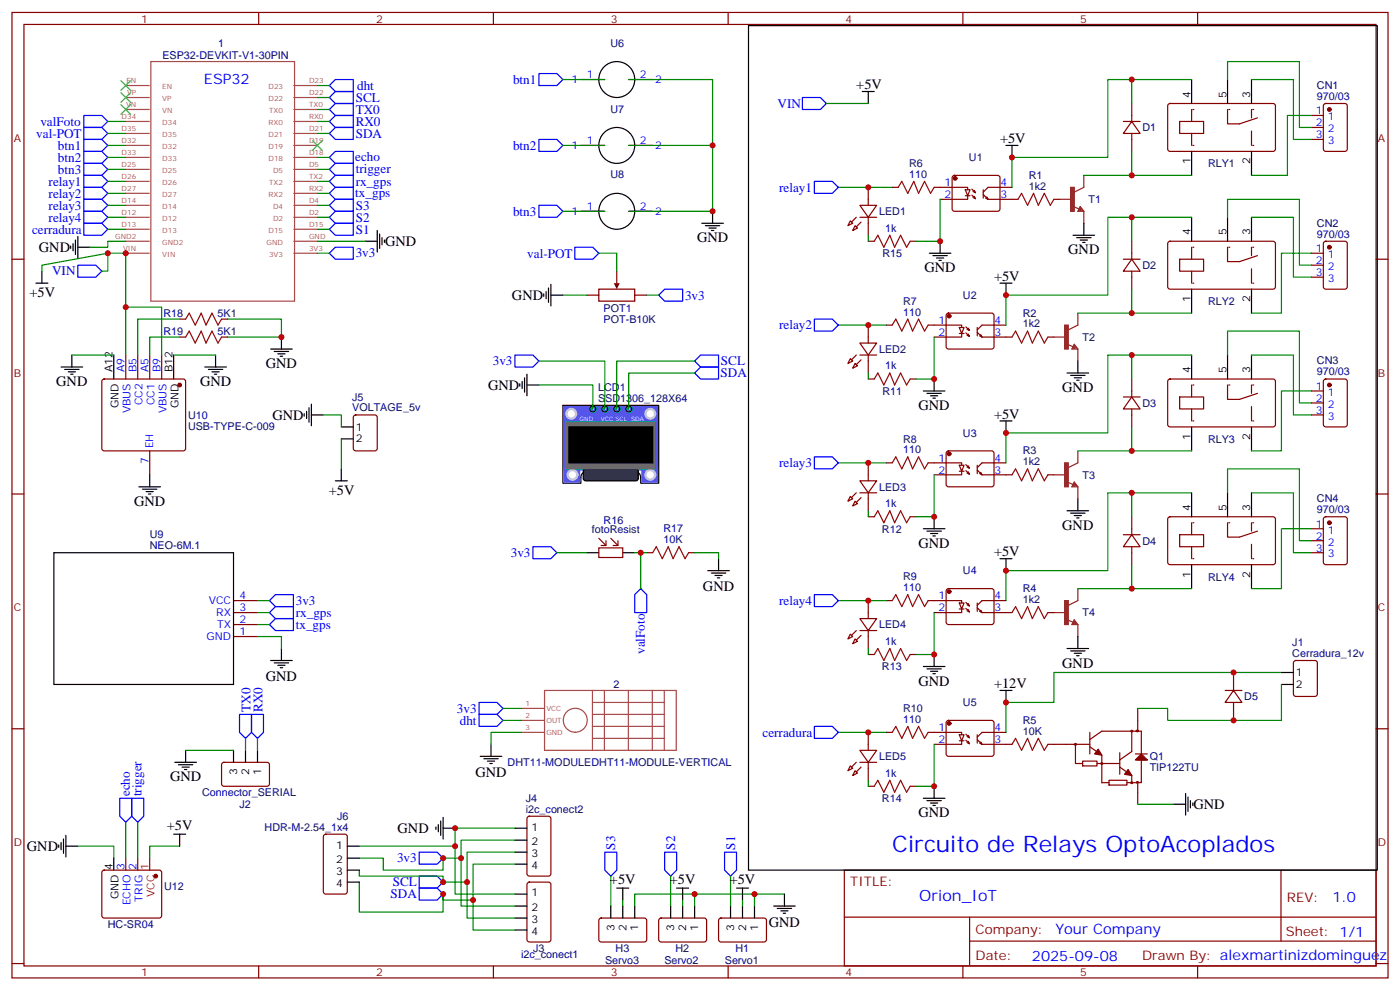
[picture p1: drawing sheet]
<svg xmlns="http://www.w3.org/2000/svg" width="412mm" height="292mm" viewBox="0 0 412 292" stroke-linecap="round" stroke-linejoin="round" font-family="sans-serif">
<g fill="none" stroke="#870000" stroke-width=".35">
<path d="M3.5 3.7h405.4v284.3h-405.4zM7.1 7.2h398.2v277.3h-398.2zM76.2 3.7v3.5M145.3 3.7v3.5M214.5 3.7v3.5M283.6 3.7v3.5M352.8 3.7v3.5M344.2 30.7l.5-.2h30.6l.4 .7-.1 13-.6 .4-30.6-.1-.4-.6v-12.7zM347.5 35.8h7v3.5h-7zM351 32.2v3.6M351 39.3v3.5M3.5 76.3h3.6"/>
<path d="M405.3 76.3h3.6M3.5 145.5h3.6M405.3 145.5h3.6M3.5 214.6h3.6M405.3 214.6h3.6M248.7 256.3h156.6v28.2h-156.6zM377.3 256.3v20.9M248.7 270.1h156.5M285.6 277.2h119.6M285.6 270.1v14.1M3.5 283.8h3.6M76.2 284.5v3.5"/>
<path d="M145.3 284.5v3.5M214.5 284.5v3.5M283.6 284.5v3.5M352.8 284.5v3.5M405.3 283.8h3.6"/>
</g>
<g fill="none" stroke="#a64a4a" stroke-width=".35">
<path d="M44.4 18.1h42.4v70.6h-42.4zM37 39.3h7M37 35.8h7M37 32.2h7M37 28.7h7M37 25.2h7M86.5 39.3h7M86.5 35.8h7M86.5 32.2h7M86.5 28.7h7M86.5 25.2h7M37 56.9h7"/>
<path d="M37 53.4h7M37 49.9h7M37 46.4h7M37 42.8h7M86.5 56.9h7M86.5 53.4h7M86.5 49.9h7M86.5 46.4h7M86.5 42.8h7M37 74.6h7M37 71h7M37 67.5h7"/>
<path d="M37 64h7M37 60.5h7M86.5 74.6h7M86.5 71h7M86.5 67.5h7M86.5 64h7M86.5 60.5h7"/>
</g>
<path d="M351 23.4v7.1M361.6 23.4v7.1M368.7 23.4v7.1M351 44.6v7M368.7 44.6v7" fill="none" stroke="#000" stroke-width=".35"/>
<g fill="#870000">
<circle cx="351.4" cy="32.2" r=".18"/>
<circle cx="351.4" cy="42.8" r=".18"/>
</g>
<path d="M361.6 32.2v4.3h3.5l5.3-1.8M368.7 32.2v2.5M368.7 38.6v4.2" fill="none" stroke="#870000" stroke-width=".35"/>
<g fill="#870000">
<circle cx="369" cy="42.8" r=".18"/>
<circle cx="361.9" cy="32.2" r=".18"/>
<circle cx="369" cy="32.2" r=".18"/>
</g>
<path d="M344.2 71.3l.5-.3 30.6 .1 .4 .7-.1 12.9-.6 .5-30.6-.1-.4-.6v-12.7zM347.5 76.3h7v3.6h-7zM351 72.8v3.5M351 79.9v3.5" fill="none" stroke="#870000" stroke-width=".35"/>
<path d="M351 64v7M361.6 64v7M368.7 64v7M351 85.2v7M368.7 85.2v7" fill="none" stroke="#000" stroke-width=".35"/>
<g fill="#870000">
<circle cx="351.4" cy="72.8" r=".18"/>
<circle cx="351.4" cy="83.4" r=".18"/>
</g>
<path d="M361.6 72.8v4.2h3.5l5.3-1.7M368.7 72.8v2.5M368.7 79.2v4.2" fill="none" stroke="#870000" stroke-width=".35"/>
<g fill="#870000">
<circle cx="369" cy="83.4" r=".18"/>
<circle cx="362" cy="72.8" r=".18"/>
<circle cx="369" cy="72.8" r=".18"/>
</g>
<path d="M344.2 111.8l.5-.2 30.6 .1 .4 .6-.1 13-.6 .4h-30.6l-.4-.7v-12.7zM347.5 116.9h7v3.5h-7zM351 113.4v3.5M351 120.4v3.6" fill="none" stroke="#870000" stroke-width=".35"/>
<path d="M351 104.6v7M361.6 104.6v7M368.7 104.6v7M351 125.7v7.1M368.7 125.7v7.1" fill="none" stroke="#000" stroke-width=".35"/>
<g fill="#870000">
<circle cx="351.4" cy="113.4" r=".18"/>
<circle cx="351.4" cy="124" r=".18"/>
</g>
<path d="M361.6 113.4v4.2h3.5l5.3-1.7M368.7 113.4v2.5M368.7 119.7v4.3" fill="none" stroke="#870000" stroke-width=".35"/>
<g fill="#870000">
<circle cx="369" cy="124" r=".18"/>
<circle cx="362" cy="113.4" r=".18"/>
<circle cx="369" cy="113.4" r=".18"/>
</g>
<path d="M344.2 152.4l.5-.2h30.6l.4 .7-.1 13-.6 .4-30.6-.1-.4-.6v-12.7zM347.5 157.5h7v3.5h-7zM351 154v3.5M351 161v3.5" fill="none" stroke="#870000" stroke-width=".35"/>
<path d="M351 145.1v7.1M361.6 145.1v7.1M368.7 145.1v7.1M351 166.3v7.1M368.7 166.3v7.1" fill="none" stroke="#000" stroke-width=".35"/>
<g fill="#870000">
<circle cx="351.4" cy="154" r=".18"/>
<circle cx="351.4" cy="164.5" r=".18"/>
</g>
<path d="M361.6 154v4.2h3.5l5.3-1.8M368.7 154v2.4M368.7 160.3v4.2" fill="none" stroke="#870000" stroke-width=".35"/>
<g fill="#870000">
<circle cx="369" cy="164.5" r=".18"/>
<circle cx="361.9" cy="154" r=".18"/>
<circle cx="369" cy="154" r=".18"/>
</g>
<g fill="none" stroke="#870000" stroke-width=".35">
<path d="M171.1 23.4h7.1M185.2 23.4h7.1M330.9 35.8h4.9M333.4 35.8l2.4 3.5h-4.9zM333.4 30.5v5.3M333.4 39.3v5.3M386.3 34h3.5M386.3 37.5h3.5M390.1 30.7l.4-.2h5.7l.6 .4 .1 13-.5 .6-5.9 .1-.6-.5-.1-12.9zM171.1 42.8h7.1M185.2 42.8h7.1M255.8 55.2v5.3"/>
<path d="M262.8 55.2h1.8M275.2 55.2h9.8v.7M280.7 51.9l.5-.3h12.7l.5 .3 .2 .5-.1 9.4-.6 .4h-13l-.4-.7v-9.1zM284.3 55.9h1.5l-.8 1.7zM284.3 57.6h1.5M285 57.6v1.1h-8.1M286.3 55.7l1 1.1-.3-.7M286.3 57.5l1 1-.3-.7M286.6 56.4l.7 .4M286.6 58.2l.7 .3M289.6 57.3l1.4 1.4-.3-.7M289.6 55.9v2.4"/>
<path d="M290.3 58.3l.7 .4h8.9M298.1 55.2h-7.1l-1.4 1.4M310.4 58.7h1.8M386.3 41.1h3.5M171.1 62.2h7.1M185.2 62.2h7.1M250.5 65.1l.7 .7-1.4 .7zM251.9 66.5l.7 .7-1.4 .7zM253.3 60.5h4.9l-2.4 3.5zM253.3 64h4.9M255.8 64v5.3M255.8 71h1.7"/>
<path d="M268.1 71h1.8M330.9 76.3h4.9M333.4 76.3l2.4 3.6h-4.9zM333.4 71v5.3M333.4 79.9v5.3M386.3 74.6h3.5M386.3 78.1h3.5M390.1 71.3l.4-.3h5.7l.6 .5 .1 13-.5 .6-5.9 .1-.6-.5-.1-12.9zM255.8 95.7v5.3M261.1 95.7h1.7M273.4 95.7h9.9v.7M278.9 92.4l.5-.2h12.7l.5 .2 .2 .5-.1 9.5-.6 .4-13-.1-.4-.6v-9.2z"/>
<path d="M282.6 96.4h1.4l-.7 1.8zM282.6 98.2h1.4M283.3 98.2v1.1h-8.1M284.5 96.3l1.1 1-.4-.7M284.5 98l1.1 1.1-.4-.7M284.9 97l.7 .3M284.9 98.7l.7 .4M287.9 97.9l1.4 1.4-.4-.7M287.9 96.4v2.5M288.6 98.9l.7 .4h8.8M296.3 95.7h-7l-1.4 1.5M308.7 99.3h1.7"/>
<path d="M386.3 81.6h3.5M250.5 105.6l.7 .7-1.4 .7zM251.9 107l.7 .7-1.4 .7zM253.3 101h4.9l-2.4 3.6zM253.3 104.6h4.9M255.8 104.6v5.3M255.8 111.6h1.7M268.1 111.6h1.8M330.9 116.9h4.9M333.4 116.9l2.4 3.5h-4.9zM333.4 111.6v5.3M386.3 115.1h3.5"/>
<path d="M386.3 118.7h3.5M390.1 111.8l.4-.2h5.7l.6 .4 .1 13-.5 .7h-5.9l-.6-.4-.1-13zM255.8 136.3v5.3M261.1 136.3h1.7M273.4 136.3h9.9v.7M278.9 133l.5-.2h12.7l.5 .2 .2 .5-.1 9.4-.6 .5-13-.1-.4-.6v-9.2zM282.6 137h1.4l-.7 1.8zM282.6 138.8h1.4M283.3 138.8v1h-8.1M284.5 136.8l1.1 1.1-.4-.7M284.5 138.6l1.1 1.1-.4-.7M284.9 137.5l.7 .4"/>
<path d="M284.9 139.3l.7 .4M287.9 138.4l1.4 1.4-.4-.7M287.9 137v2.5M288.6 139.5l.7 .3h8.8M296.3 136.3h-7l-1.4 1.4M308.7 139.8h1.7M333.4 120.4v5.3M386.3 122.2h3.5M250.5 146.2l.7 .7-1.4 .7zM251.9 147.6l.7 .7-1.4 .7zM253.3 141.6h4.9l-2.4 3.5zM253.3 145.1h4.9"/>
<path d="M255.8 145.1v5.3M255.8 152.2h1.7M268.1 152.2h1.8M330.9 157.5h4.9M333.4 157.5l2.4 3.5h-4.9zM333.4 152.2v5.3M386.3 155.7h3.5M386.3 159.2h3.5M390.1 152.4l.4-.2h5.7l.6 .4 .1 13-.5 .6-5.9 .1-.6-.5-.1-12.9zM255.8 176.9v5.3M261.1 176.9h1.7M273.4 176.9h9.9v.7"/>
<path d="M278.9 173.6l.5-.2h12.7l.5 .2 .2 .5-.1 9.4-.6 .4h-13l-.4-.7v-9.1zM282.6 177.6h1.4l-.7 1.8zM282.6 179.4h1.4M283.3 179.4v1h-8.1M284.5 177.4l1.1 1.1-.4-.7M284.5 179.2l1.1 1-.4-.7M284.9 178.1l.7 .4M284.9 179.9l.7 .3M287.9 179l1.4 1.4-.4-.7M287.9 177.6v2.5M296.3 176.9h-7l-1.4 1.4M333.4 161v5.3"/>
<path d="M386.3 162.8h3.5M250.5 186.8l.7 .7-1.4 .7zM251.9 188.2l.7 .7-1.4 .7zM253.3 182.2h4.9l-2.4 3.5zM253.3 185.7h4.9M255.8 185.7v5.3M255.8 192.8h1.7M268.1 192.8h1.8M288.6 180.1l.7 .3h8.8M308.7 180.4h1.7M363.4 198v5.3M381.2 194.7l.5-.2h5.6l.7 .5 .1 9.4-.5 .6-5.9 .1-.6-.5-.1-9.4z"/>
<path d="M255.8 215.7v5.3M261.1 215.7h1.7M273.4 215.7h9.9v.7M278.9 212.4l.5-.2h12.7l.5 .2 .2 .5-.1 9.4-.6 .4h-13l-.4-.7v-9.1zM282.6 216.4h1.4l-.7 1.8zM282.6 218.2h1.4M283.3 218.2v1h-8.1M284.5 216.2l1.1 1.1-.4-.7M284.5 218l1.1 1-.4-.7M284.9 216.9l.7 .4M284.9 218.7l.7 .3M287.9 217.8l1.4 1.4-.4-.7"/>
<path d="M287.9 216.4v2.5M288.6 218.9l.7 .3h8.8M296.3 215.7h-7l-1.4 1.4M308.7 219.2h12.3M316.8 219.2v5.7h2.1M321 217.8l3.6-2.5h11.6v15.2h-2.8M321 219.9l3.6 2.5v8.1h2.1M321 215.7v6.3M333.4 215.7v5.6l-3.6 2.5M335.1 208.6v6.7M360.9 203.3h4.9M363.4 203.3l2.4 3.6h-4.9z"/>
<path d="M363.4 206.9v5.3M250.5 225.6l.7 .7-1.4 .7zM251.9 227l.7 .7-1.4 .7zM253.3 221h4.9l-2.4 3.5zM253.3 224.5h4.9M255.8 224.5v5.3M255.8 231.6h1.7M268.1 231.6h1.8M318.9 224.2h4.2v1.4h-4.2zM323.1 224.9h6.7M326.7 229.8h5.3v1.4h-5.3zM329.8 225.9l3.6 2.5v2.1h-1.4"/>
<path d="M329.8 221.7v6.3M334.4 223.8l1.8-1.8 1.8 1.8zM334.4 222h3.6M334.8 223.8l1.4-1.4 1.4 1.4zM335.1 230.9v6M335.8 223.4h.7l-.3-.3-.7 .3 1.4 .4-.7-1.1-1.1 .7 .4 .4M336.2 222.4v.3l1.1 1.1M176.6 270.6l.5-.2h13l.4 .7-.1 5.9-.6 .4h-13l-.4-.7v-5.6zM194.3 270.6l.4-.2h13l.4 .7v5.9l-.7 .4h-12.9l-.5-.7v-5.6zM211.9 270.6l.5-.2h12.9l.5 .7-.1 5.9-.6 .4h-13l-.4-.7v-5.6z"/>
<circle cx="316.8" cy="219.2" r=".26"/>
<circle cx="333.4" cy="215.3" r=".26"/>
<circle cx="335.1" cy="215.2" r=".26"/>
<circle cx="324.6" cy="224.9" r=".26"/>
<circle cx="333.4" cy="230.5" r=".26"/>
<circle cx="335.1" cy="230.4" r=".26"/>
</g>
<g fill="none" stroke="#008700" stroke-width=".35">
<path d="M333.4 23.4h-7.1v23h-28.2v8.8M351 23.4h-17.6v7.1M361.6 23.4v-5.3h21.2v19.4h3.5M368.7 23.4h12.3v17.7h5.3M386.3 34h-7.1v17.6h-10.5M31.7 56.9h5.3M31.7 53.4h5.3M246.9 55.2h15.9M276.9 58.7v12.3h-7M319.3 51.6h14.1M333.4 44.6v7h17.6M31.7 67.5h5.3"/>
<path d="M31.7 64h5.3M31.7 60.5h5.3M255.8 69.3v1.7M333.4 64h-7.1v22.9h-30v8.8M351 64h-17.6v7M361.6 64v-5.3h21.2v19.4h3.5M246.9 95.7h14.2M275.2 99.3v12.3h-5.3M317.5 92.2h15.9M333.4 85.2v7h17.6M255.8 109.9v1.7M333.4 104.6h-7.1v22.9h-30v8.8"/>
<path d="M351 104.6h-17.6v7M361.6 104.6v-7.1h21.2v21.2h3.5M246.9 136.3h14.2M275.2 139.8v12.4h-5.3M317.5 132.8h15.9M333.4 125.7v7.1h17.6M255.8 150.4v1.8M333.4 145.1h-7.1v23h-30v8.8M351 145.1h-17.6v7.1M361.6 145.1v-7h21.2v21.1h3.5M246.9 176.9h14.2M317.5 173.4h15.9"/>
<path d="M333.4 166.3v7.1h17.6M255.8 191v1.8M275.2 180.4v12.4h-5.3M377.5 198h-67.1v8.9h-14.1v8.8M246.9 215.7h14.2M275.2 219.2v12.4h-5.3M377.5 201.6v10.6h-33.5v-3.6h-8.9M255.8 229.8v1.8M335.1 236.9h10.6M179.9 258v8.8M197.6 258v8.8M215.2 258v8.8"/>
<path d="M204.6 263.3v3.5M222.2 263.3v3.5M231.1 263.3h-44.1v3.5"/>
</g>
<g fill="none" stroke="#8c2424" stroke-width=".35">
<path d="M312.2 58.7h3.5M319.3 51.6v3.6l-2.9 1.4M316.1 60.8l1.8 .7M318.2 60.8l1.1 1.4h-1.8zM318.2 61.2l.7 .7h-1zM318.2 61.5v.4M319.3 62.2v3.6M310.4 99.3h3.6M317.5 92.2v3.5l-2.8 1.5M314.3 101.4l1.8 .7M316.4 101.4l1.1 1.4h-1.8zM316.4 101.7l.7 .7h-1z"/>
<path d="M316.4 102.1v.3M317.5 102.8v3.5M310.4 139.8h3.6M317.5 132.8v3.5l-2.8 1.4M314.3 142l1.8 .7M316.4 142.7v.3M316.4 142l1.1 1.4h-1.8zM316.4 142.3l.7 .7h-1zM317.5 143.4v3.5M317.5 173.4v3.5l-2.8 1.4M310.4 180.4h3.6M314.3 182.5l1.8 .7"/>
<path d="M316.4 183.2v.4M316.4 182.5l1.1 1.4h-1.8zM316.4 182.9l.7 .7h-1zM317.5 183.9v3.6"/>
</g>
<g fill="#8c2424" stroke="#8c2424" stroke-width=".35">
<path d="M315.4 55.2h1v7h-1z"/>
<path d="M313.6 95.7h1.1v7.1h-1.1z"/>
<path d="M313.6 136.3h1.1v7.1h-1.1z"/>
<path d="M313.6 176.9h1.1v7h-1.1z"/>
</g>
<g fill="none" stroke="#a10000" stroke-width=".35">
<path d="M264.6 55.2l1-1.8 1.8 3.5 1.8-3.5 1.4 3.5 1.7-3.5 1.8 3.5 1.1-1.7M299.9 58.7l1-1.8 1.8 3.6 1.7-3.6 1.5 3.6 1.7-3.6 1.8 3.6 1-1.8M257.5 71l1.1-1.7 1.7 3.5 1.8-3.5 1.4 3.5 1.8-3.5 1.8 3.5 1-1.8M262.8 95.7l1.1-1.7 1.7 3.5 1.8-3.5 1.4 3.5 1.8-3.5 1.7 3.5 1.1-1.8M298.1 99.3l1.1-1.8 1.7 3.5 1.8-3.5 1.4 3.5 1.8-3.5 1.7 3.5 1.1-1.7M257.5 111.6l1.1-1.7 1.7 3.5 1.8-3.5 1.4 3.5 1.8-3.5 1.8 3.5 1-1.8M262.8 136.3l1.1-1.8 1.7 3.6 1.8-3.6 1.4 3.6 1.8-3.6 1.7 3.6 1.1-1.8M298.1 139.8l1.1-1.7 1.7 3.5 1.8-3.5 1.4 3.5 1.8-3.5 1.7 3.5 1.1-1.8M257.5 152.2l1.1-1.8 1.7 3.6 1.8-3.6 1.4 3.6 1.8-3.6 1.8 3.6 1-1.8M262.8 176.9l1.1-1.8 1.7 3.5 1.8-3.5 1.4 3.5 1.8-3.5 1.7 3.5 1.1-1.7M257.5 192.8l1.1-1.8 1.7 3.5 1.8-3.5 1.4 3.5 1.8-3.5 1.8 3.5 1-1.7M298.1 180.4l1.1-1.8 1.7 3.6 1.8-3.6 1.4 3.6 1.8-3.6 1.7 3.6 1.1-1.8"/>
<path d="M262.8 215.7l1.1-1.8 1.7 3.6 1.8-3.6 1.4 3.6 1.8-3.6 1.7 3.6 1.1-1.8M298.1 219.2l1.1-1.7 1.7 3.5 1.8-3.5 1.4 3.5 1.8-3.5 1.7 3.5 1.1-1.8M257.5 231.6l1.1-1.8 1.7 3.5 1.8-3.5 1.4 3.5 1.8-3.5 1.8 3.5 1-1.7"/>
</g>
<g fill="none" stroke="#000" stroke-width=".35">
<path d="M220.5 7.5h185.2v248.8h-185.2zM296.3 42.8h3.6M298.1 42.8v3.6M273.8 74.6h6.3M274.8 75.3h4.2M275.9 76h2.1M276.6 76.7h.7M276.9 71v3.6M316.1 69.3h6.3M317.1 70h4.3M318.2 70.7h2.1M318.9 71.4h.7"/>
<path d="M319.3 65.8v3.5M294.6 83.4h3.5M296.3 83.4v3.5M272 115.1h6.3M273 115.9h4.3M274.1 116.6h2.1M274.8 117.3h.7M275.2 111.6v3.5M314.3 109.9h6.4M315.4 110.6h4.2M316.4 111.3h2.2M317.1 112h.8"/>
<path d="M317.5 106.3v3.6M294.6 124h3.5M296.3 124v3.5M272 155.7h6.3M273 156.4h4.3M274.1 157.1h2.1M274.8 157.8h.7M275.2 152.2v3.5M314.3 150.4h6.4M315.4 151.1h4.2M316.4 151.8h2.2M317.1 152.5h.8"/>
<path d="M317.5 146.9v3.5M294.6 164.5h3.5M296.3 164.5v3.6M272 196.3h6.3M273 197h4.3M274.1 197.7h2.1M274.8 198.4h.7M275.2 192.8v3.5M314.3 191h6.4M315.4 191.7h4.2M316.4 192.4h2.2M317.1 193.1h.8"/>
<path d="M317.5 187.5v3.5M377.5 198h3.5M294.6 203.3h3.5M296.3 203.3v3.6M377.5 201.6h3.5M272 235.1h6.3M273 235.8h4.3M274.1 236.5h2.1M274.8 237.2h.7M275.2 231.6v3.5M345.7 236.9h3.5M349.2 233.7v6.3"/>
<path d="M350 234.7v4.3M350.7 235.8v2.1M351.4 236.5v.7M179.9 266.8v3.6M183.4 266.8v3.6M187 266.8v3.6M197.6 266.8v3.6M201.1 266.8v3.6M204.6 266.8v3.6M215.2 266.8v3.6M218.7 266.8v3.6M222.2 266.8v3.6"/>
<path d="M227.9 266.8h6.3M229 267.5h4.2M230 268.3h2.1M230.7 269h.7M231.1 263.3v3.5"/>
<circle cx="181.7" cy="23.4" r="5.3"/>
<circle cx="181.7" cy="42.8" r="5.3"/>
<circle cx="181.7" cy="62.2" r="5.3"/>
</g>
<g fill="#870000" stroke="#870000" stroke-width=".35">
<path d="M253.6 65.4l-1.4 1.4z"/>
<path d="M252.2 64l-1.4 1.4z"/>
<path d="M253.6 106l-1.4 1.4z"/>
<path d="M252.2 104.6l-1.4 1.4z"/>
<path d="M253.6 146.5l-1.4 1.5z"/>
<path d="M252.2 145.1l-1.4 1.4z"/>
<path d="M253.6 187.1l-1.4 1.4z"/>
<path d="M252.2 185.7l-1.4 1.4z"/>
<path d="M253.6 225.9l-1.4 1.4z"/>
<path d="M252.2 224.5l-1.4 1.4z"/>
<path d="M323.5 220.6l1.1 1.8-2.2-.4z"/>
<path d="M332.3 226.6l1.1 1.8-2.1-.4z"/>
<circle cx="281.3" cy="52.5" r=".53"/>
<circle cx="279.6" cy="93.1" r=".53"/>
<circle cx="279.6" cy="133.7" r=".53"/>
<circle cx="279.6" cy="174.2" r=".53"/>
<circle cx="279.6" cy="213" r=".53"/>
<circle cx="391.6" cy="32.2" r=".53"/>
<circle cx="391.6" cy="72.8" r=".53"/>
<circle cx="391.6" cy="113.4" r=".53"/>
<circle cx="391.6" cy="154" r=".53"/>
</g>
<g fill="none" stroke="#00f" stroke-width=".35">
<path d="M24.7 51.6h5.3l1.7 1.8-1.7 1.8h-5.3zM24.7 55.2h5.3l1.7 1.7-1.7 1.8h-5.3zM24.7 58.7h5.3l1.7 1.8-1.7 1.7h-5.3zM239.9 53.4h5.3l1.7 1.8-1.7 1.7h-5.3zM24.7 62.2h5.3l1.7 1.8-1.7 1.8h-5.3zM24.7 65.8h5.3l1.7 1.7-1.7 1.8h-5.3zM239.9 94h5.3l1.7 1.7-1.7 1.8h-5.3zM239.9 134.5h5.3l1.7 1.8-1.7 1.8h-5.3zM239.9 175.1h5.3l1.7 1.8-1.7 1.7h-5.3zM239.9 213.9h5.3l1.7 1.8-1.7 1.8h-5.3zM178.2 251h3.5v5.3l-1.8 1.7-1.7-1.7zM195.8 251h3.5v5.3l-1.7 1.7-1.8-1.7z"/>
<path d="M213.4 251h3.6v5.3l-1.8 1.7-1.8-1.7z"/>
</g>
<path d="M165.8 119.4h28.2v19.4h-28.2z" fill="#09f" stroke="#fff" stroke-width=".35"/>
<path d="M165.8 119.4h28.2v22.9h-5.3v-1.8" fill="none" stroke="#000" stroke-width=".35"/>
<g fill="#fff">
<circle cx="181.7" cy="120.4" r=".18"/>
<circle cx="185.2" cy="120.4" r=".18"/>
<circle cx="174.6" cy="120.4" r=".18"/>
<circle cx="178.2" cy="120.4" r=".18"/>
</g>
<g fill="#fff" stroke="#ccc" stroke-width=".71">
<circle cx="168.3" cy="121.8" r="1.41"/>
<circle cx="191.6" cy="121.8" r="1.41"/>
</g>
<path d="M173.1 138.8a1.91 1.91 0 0 0-2 1.7M187 138.8a1.91 1.91 0 0 1 1.7 2" fill="none" stroke="#000" stroke-width=".35"/>
<path d="M172.9 138.8h14.1z" fill="#09f" stroke="#000" stroke-width=".35"/>
<g fill="none" stroke="#000" stroke-width=".35">
<path d="M165.8 119.4v22.9h5.3v-1.8"/>
<circle cx="174.6" cy="120.4" r=".88"/>
<circle cx="178.2" cy="120.4" r=".88"/>
<circle cx="181.7" cy="120.4" r=".88"/>
<circle cx="185.2" cy="120.4" r=".88"/>
</g>
<path d="M189.1 137.7h4.6v4.3h-4.6z" fill="#09f" stroke="#09f" stroke-width=".35"/>
<circle cx="191.6" cy="139.8" r="1.41" fill="#fff" stroke="#ccc" stroke-width=".71"/>
<path d="M166.2 137.7h4.5v4.3h-4.5z" fill="#09f" stroke="#09f" stroke-width=".35"/>
<circle cx="168.6" cy="139.8" r="1.41" fill="#fff" stroke="#ccc" stroke-width=".71"/>
<path d="M172 138.3l.5-.2h14.8l.7 .4v2.4l-.2 .5-.5 .2h-14.8l-.5-.2-.2-.5v-2.1z" fill="#333" stroke="#000" stroke-width=".35"/>
<path d="M166.9 124.3h26.1v13.8h-26.1z" fill="#666" stroke="#666" stroke-width=".35"/>
<path d="M167.6 125.7h24.7v10.6h-24.7z" fill="#000" stroke="#000" stroke-width=".35"/>
<path d="M181.7 79.9v3.5" fill="none" stroke="#870000" stroke-width=".35"/>
<path d="M180.8 83.4h1.8l-.9 1.8z" fill="#600"/>
<g fill="none" stroke="#870000" stroke-width=".35">
<path d="M52.9 94h1.8M52.9 99.3h1.8M65.3 94h1.7M65.3 99.3h1.7M172.9 86.9h3.5M187 86.9h3.5M30.2 111.8l.5-.2h23.3l.5 .2 .2 .5v19.8l-.3 .5-.4 .2h-23.3l-.5-.2-.2-.5v-19.8zM37 104.6v7M40.6 104.6v7M44.1 104.6v7M47.6 104.6v7M44.1 132.8v7"/>
<path d="M104.3 122.4l.5-.2h5.6l.7 .4v9.5l-.4 .6-5.9 .1-.7-.5v-9.4zM176.4 158.5l2.1 2.2M178.5 159.2v1.5h-1.4M179.9 158.5l2.1 2.2M182 159.2v1.5h-1.4M68.8 176.9h7M176.4 161.4h7v2.8h-7zM190.5 162.8h1.8M202.8 162.8h1.8M68.8 187.5h7M68.8 183.9h7M68.8 180.4h7"/>
<path d="M65.5 224.7l.5-.2 12.9 .1 .5 .6-.1 5.9-.6 .5-13-.1-.4-.6v-5.7zM30.2 256.5l.5-.2h16.2l.5 .2 .2 .5v12.7l-.2 .5-.5 .2h-16.2l-.5-.3-.2-.4v-12.7zM37 252.7v3.6M40.6 252.7v3.6M95.5 245.9l.5-.2h5.6l.7 .4v16.5l-.5 .7h-5.8l-.7-.4-.1-16.5zM155.5 260l.4-.2h5.7l.6 .4 .1 16.5-.5 .7h-5.9l-.6-.4-.1-16.5zM155.5 240.6l.4-.2h5.7l.6 .4 .1 16.5-.5 .7h-5.9l-.6-.4-.1-16.5z"/>
</g>
<path d="M176.4 85.2h10.6v3.5h-10.6z" fill="none" stroke="#600" stroke-width=".35"/>
<g fill="none" stroke="#000" stroke-width=".35">
<path d="M254 27h3.5M255.8 27v3.5M12.3 79.9v3.5M20.8 72.5v.7M21.5 71.8v2.1M22.2 70.7v4.2M22.9 72.8h3.6M22.9 69.6v6.4M107.6 71h3.5M111.1 67.9v6.3M111.8 68.9v4.3M112.5 70v2.1"/>
<path d="M113.2 70.7v.7M206.7 65.8h6.4M207.8 66.5h4.2M208.8 67.2h2.2M209.5 67.9h.8M209.9 62.2v3.6M10.6 83.4h3.5M82.9 99.3v3.5M160.2 86.6v.7M160.9 85.9v2.1M161.6 84.8v4.2M162.3 86.9h3.5"/>
<path d="M162.3 83.7v6.4M18 108.1h6.3M19 108.8h4.3M20.1 109.5h2.1M20.8 110.2h.7M21.2 104.6v3.5M33.5 104.6v7M51.2 104.6v7M60.3 108.1h6.4M61.4 108.8h4.2M62.4 109.5h2.2M63.1 110.2h.8"/>
<path d="M63.5 104.6v3.5M79.7 102.8h6.4M80.8 103.5h4.2M81.8 104.2h2.2M82.5 104.9h.8M91.7 119v6.4M153.1 113v.7M153.8 112.3v2.1M154.5 111.3v4.2M155.2 113.4h3.5M155.2 110.2v6.4M44.1 139.8v3.6"/>
<path d="M89.6 121.8v.8M90.3 121.1v2.2M91 120.1v4.2M91.7 122.2h3.5M100.5 125.7h3.6M100.5 129.3h3.6M100.5 138.1v3.5M40.9 143.4h6.4M42 144.1h4.2M43 144.8h2.2M43.7 145.5h.7M98.8 141.6h3.5"/>
<path d="M15.9 162.8h52.9v38.8h-52.9zM172.9 162.8h3.5M183.4 162.8h3.6M208.5 168.1h6.3M209.5 168.8h4.3M210.6 169.5h2.1M211.3 170.2h.7M211.7 164.5v3.6M79.7 194.5h6.4M80.8 195.2h4.2M81.8 195.9h2.2M82.5 196.6h.8"/>
<path d="M82.9 191v3.5M144.6 219.2v3.5M51.5 224.5h6.4M52.6 225.2h4.2M53.6 225.9h2.1M54.3 226.6h.7M54.7 221v3.5M68.8 221v3.5M72.3 221v3.5M75.8 221v3.5M141.5 222.7h6.3M142.5 223.4h4.3"/>
<path d="M143.6 224.2h2.1M144.3 224.9h.7M17.3 248.8v.8M18 248.1v2.2M18.7 247.1v4.2M19.4 249.2h3.5M19.4 246v6.4M33.5 252.7v3.6M51.2 245.7h3.5M52.9 245.7v3.5M102.3 249.2h3.5M102.3 252.7h3.5"/>
<path d="M102.3 256.3h3.5M102.3 259.8h3.5M128.4 243.6v.7M129.1 242.9v2.1M129.8 241.8v4.2M130.5 243.9h3.6M130.5 240.7v6.4M151.7 243.9h3.5M151.7 247.4h3.5M151.7 251h3.5M151.7 254.5h3.5M151.7 263.3h3.5"/>
<path d="M151.7 266.8h3.5M151.7 270.4h3.5M151.7 273.9h3.5M181.7 261.5h3.5M183.4 261.5v3.6M199.3 261.5h3.5M201.1 261.5v3.6M217 261.5h3.5M218.7 261.5v3.6"/>
</g>
<g fill="none" stroke="#00f" stroke-width=".35">
<path d="M24.7 37.5h5.3l1.7 1.8-1.7 1.8h-5.3zM24.7 34h5.3l1.7 1.8-1.7 1.7h-5.3zM97 39.3l1.8-1.8h5.3v3.6h-5.3zM98.8 27h5.3v3.5h-5.3l-1.8-1.8zM98.8 23.4h5.3v3.6h-5.3l-1.8-1.8zM98.8 30.5h5.3v3.5h-5.3l-1.8-1.8zM98.8 34h5.3v3.5h-5.3l-1.8-1.7zM158.7 21.7h5.3l1.8 1.7-1.8 1.8h-5.3zM236.4 28.7h5.3l1.7 1.8-1.7 1.7h-5.3zM24.7 48.1h5.3l1.7 1.8-1.7 1.7h-5.3zM24.7 44.6h5.3l1.7 1.8-1.7 1.7h-5.3zM24.7 41.1h5.3l1.7 1.7-1.7 1.8h-5.3z"/>
<path d="M97 49.9l1.8-1.8h5.3v3.5h-5.3zM97 56.9l1.8-1.7h5.3v3.5h-5.3zM97 53.4l1.8-1.8h5.3v3.6h-5.3zM98.8 44.6h5.3v3.5h-5.3l-1.8-1.7zM158.7 41.1h5.3l1.8 1.7-1.8 1.8h-5.3zM22.9 78.1h5.3l1.8 1.8-1.8 1.7h-5.3zM97 60.5l1.8-1.8h5.3v3.5h-5.3zM97 67.5l1.8-1.7h5.3v3.5h-5.3zM97 74.6l1.8-1.8h5.3v3.5h-5.3zM98.8 62.2h5.3v3.6h-5.3l-1.8-1.8zM158.7 60.5h5.3l1.8 1.7-1.8 1.8h-5.3zM169.3 72.8h5.3l1.8 1.8-1.8 1.7h-5.3z"/>
<path d="M194 86.9l1.8-1.7h5.3v3.5h-5.3zM151.7 104.6h5.3l1.7 1.7-1.7 1.8h-5.3zM204.6 106.3l1.8-1.7h5.3v3.5h-5.3zM204.6 109.9l1.8-1.8h5.3v3.5h-5.3zM79.4 176.9l1.7-1.8h5.3v3.5h-5.3zM157 161h5.3l1.7 1.8-1.7 1.7h-5.3zM188.7 173.4l1.8 1.7v5.3h-3.5v-5.3zM79.4 180.4l1.7-1.8h5.3v3.6h-5.3zM79.4 183.9l1.7-1.7h5.3v3.5h-5.3zM70.6 210.4h3.5v5.3l-1.8 1.8-1.7-1.8zM74.1 210.4h3.5v5.3l-1.8 1.8-1.7-1.8zM141.1 206.9h5.3l1.8 1.7-1.8 1.8h-5.3z"/>
<path d="M141.1 210.4h5.3l1.8 1.8-1.8 1.7h-5.3zM35.3 235.1h3.5v5.3l-1.8 1.7-1.7-1.7zM38.8 235.1h3.5v5.3l-1.7 1.7-1.8-1.7zM123.5 251h5.3l1.7 1.7-1.7 1.8h-5.3zM123.5 258h5.3l1.7 1.8-1.7 1.7h-5.3zM123.5 261.5h5.3l1.7 1.8-1.7 1.8h-5.3z"/>
</g>
<g fill="none" stroke="#008700" stroke-width=".35">
<path d="M31.7 39.3h5.3M31.7 35.8h5.3M93.5 28.7h3.5M93.5 39.3h3.5M93.5 35.8h3.5M93.5 25.2h3.5M93.5 32.2h3.5M165.8 23.4h12.4M185.2 23.4h24.7v38.8h-24.7M243.4 30.5h12.4M31.7 49.9h5.3M31.7 46.4h5.3"/>
<path d="M31.7 42.8h5.3M93.5 49.9h3.5M93.5 46.4h3.5M93.5 53.4h3.5M93.5 56.9h3.5M165.8 42.8h12.4M185.2 42.8h24.7M12.3 79.9v-1.8l19.4-3.5h5.3v15.9M31.7 74.6v5.3h-1.7M37 71h-5.3v1.8h-5.2M93.5 71h14.1M93.5 60.5h3.5"/>
<path d="M93.5 64h3.5M93.5 67.5h3.5M93.5 74.6h3.5M165.8 62.2h12.4M176.4 74.6h5.3v5.3M368.7 64h12.3v17.6h5.3M386.3 74.6h-8.8v17.6h-8.8M52.9 94h-12.3v10.6M52.9 99.3h-8.8v5.3M67 94h15.9v5.3h-15.9M165.8 86.9h7.1M190.5 86.9h3.5"/>
<path d="M21.2 104.6h12.3M37 104.6v-14.1h10.6v14.1M51.2 104.6h12.3M158.7 113.4h15.9v7M158.7 106.3h19.5v14.1M204.6 106.3h-22.9v14.1M204.6 109.9h-19.4v10.5M368.7 104.6h12.3v17.6h5.3M386.3 115.1h-8.8v17.7h-8.8M95.2 122.2h5.3v3.5M100.5 129.3v8.8M368.7 145.1h12.3v17.7h5.3"/>
<path d="M386.3 155.7h-8.8v17.7h-8.8M75.8 176.9h3.6M164 162.8h8.9M187 162.8h3.5M188.7 162.8v10.6M204.6 162.8h7.1v1.7M75.8 187.5h7.1v3.5M75.8 183.9h3.6M75.8 180.4h3.6M72.3 217.5v3.5M75.8 217.5v3.5M148.2 208.6h5.3"/>
<path d="M148.2 212.2h5.3M153.5 215.7h-8.9v3.5M54.7 221h14.1M22.9 249.2h10.6v3.5M37 242.1v10.6M40.6 242.1v10.6M52.9 249.2h-8.8v3.5M105.8 249.2h28.3M135.8 252.7v14.1h15.9M137.6 259.8v10.6h14.1M151.7 243.9h-17.6v19.4h17.6M151.7 247.4h-15.9v5.3h-5.3v3.6h-17.6v-3.6h-7.1"/>
<path d="M151.7 251h-14.1v8.8h-7.1v-1.8h-24.7v-1.7M151.7 254.5h-12.4v10.6h-8.8v-1.8v5.3h-24.7v-8.8M139.3 265.1v8.8h12.4M183.4 265.1v1.7M201.1 265.1v1.7M218.7 265.1v1.7"/>
</g>
<g fill="#870000" stroke="#870000" stroke-width=".35">
<circle cx="45.9" cy="258" r=".53"/>
<circle cx="52.9" cy="113.4" r=".53"/>
</g>
<path d="M44.1 252.7v3.6" fill="none" stroke="#f00" stroke-width=".35"/>
<path d="M54.7 94l1-1.8 1.8 3.5 1.8-3.5 1.4 3.5 1.7-3.5 1.8 3.5 1.1-1.7M54.7 99.3l1-1.8 1.8 3.5 1.8-3.5 1.4 3.5 1.7-3.5 1.8 3.5 1.1-1.7M192.3 162.8l1-1.8 1.8 3.5 1.7-3.5 1.5 3.5 1.7-3.5 1.8 3.5 1-1.7" fill="none" stroke="#a10000" stroke-width=".35"/>
<g fill="none" stroke="#a64a4a" stroke-width=".35">
<path d="M153.5 212.2h6.9M153.5 215.7h6.9M153.5 208.6h6.9M160.4 203.3h38.8v17.7h-38.8zM174.5 203.3v17.7M174.5 206.9h21.2M174.5 210.4h21.2M174.5 213.9h21.2M174.5 217.5h21.2M178 203.3v17.7M185.1 203.3v17.7M192.2 203.3v17.7"/>
<path d="M195.7 203.3v17.7"/>
<circle cx="169.5" cy="212.1" r="3.5"/>
</g>
<path d="M35.6 23.8l2.9 2.8M35.6 27.3l2.9 2.8M35.6 30.8l2.9 2.9M38.5 23.8l-2.9 2.8M38.5 27.3l-2.9 2.8M38.5 30.8l-2.9 2.9M92.1 41.4l2.8 2.8M94.9 41.4l-2.8 2.8" fill="none" stroke="#3c3" stroke-width=".35"/>
<g fill="#c00">
<circle cx="333.4" cy="173.4" r=".88"/>
<circle cx="333.4" cy="132.8" r=".88"/>
<circle cx="333.4" cy="92.2" r=".88"/>
<circle cx="333.4" cy="51.6" r=".88"/>
<circle cx="333.4" cy="64" r=".88"/>
<circle cx="333.4" cy="104.6" r=".88"/>
<circle cx="333.4" cy="145.1" r=".88"/>
<circle cx="333.4" cy="23.4" r=".88"/>
<circle cx="298.1" cy="46.4" r=".88"/>
<circle cx="296.3" cy="86.9" r=".88"/>
<circle cx="296.3" cy="127.5" r=".88"/>
<circle cx="296.3" cy="168.1" r=".88"/>
<circle cx="255.8" cy="55.2" r=".88"/>
<circle cx="255.8" cy="95.7" r=".88"/>
<circle cx="255.8" cy="136.3" r=".88"/>
<circle cx="255.8" cy="176.9" r=".88"/>
<circle cx="255.8" cy="215.7" r=".88"/>
<circle cx="276.9" cy="71" r=".88"/>
<circle cx="275.2" cy="111.6" r=".88"/>
<circle cx="275.2" cy="152.2" r=".88"/>
<circle cx="275.2" cy="192.8" r=".88"/>
<circle cx="275.2" cy="231.6" r=".88"/>
<circle cx="296.3" cy="206.9" r=".88"/>
<circle cx="363.4" cy="198" r=".88"/>
<circle cx="363.4" cy="212.2" r=".88"/>
<circle cx="204.6" cy="263.3" r=".88"/>
<circle cx="222.3" cy="263.3" r=".88"/>
<circle cx="188.7" cy="162.8" r=".88"/>
<circle cx="137.6" cy="259.8" r=".88"/>
<circle cx="134.1" cy="243.9" r=".88"/>
<circle cx="209.9" cy="42.8" r=".88"/>
<circle cx="209.9" cy="62.2" r=".88"/>
<circle cx="37" cy="90.5" r=".88"/>
<circle cx="82.9" cy="99.3" r=".88"/>
<circle cx="37" cy="74.6" r=".88"/>
<circle cx="31.8" cy="74.6" r=".88"/>
<circle cx="139.3" cy="265.1" r=".88"/>
<circle cx="135.8" cy="252.7" r=".88"/>
<circle cx="130.5" cy="252.7" r=".88"/>
<circle cx="130.5" cy="259.8" r=".88"/>
<circle cx="130.5" cy="263.3" r=".88"/>
<circle cx="134.1" cy="249.2" r=".88"/>
</g>
<text font-size="6.7" fill="#00f" x="262.8" y="251">Circuito de Relays OptoAcoplados</text>
<text font-size="4.6" fill="#00f" x="270.8" y="265.3">Orion_IoT</text>
<g font-size="4.2" fill="#00f">
<text x="60.1" y="24.7">ESP32</text>
<text x="392.5" y="265.5">1.0</text>
<text x="310.9" y="275.1">Your Company</text>
<text x="304" y="282.9">2025-09-08</text>
</g>
<g font-size="4.2">
<text x="252.2" y="26.2">+5V</text>
<text x="294.6" y="42.1">+5V</text>
<text x="205.3" y="71.4">GND</text>
<text x="11.5" y="74.2">GND</text>
<text x="113.4" y="72.5">GND</text>
<text x="314.7" y="74.9">GND</text>
<text x="272.3" y="80.2">GND</text>
<text x="292.8" y="82.7">+5V</text>
<text x="8.7" y="87.5">+5V</text>
<text x="150.8" y="88.4">GND</text>
<text x="16.6" y="113.7">GND</text>
<text x="58.9" y="113.7">GND</text>
<text x="78.3" y="108.4">GND</text>
<text x="143.8" y="114.8">GND</text>
<text x="312.9" y="115.5">GND</text>
<text x="80.3" y="123.6">GND</text>
<text x="270.6" y="120.8">GND</text>
<text x="292.8" y="123.3">+5V</text>
<text x="39.5" y="149">GND</text>
<text x="96.9" y="145.7">+5V</text>
<text x="270.6" y="161.4">GND</text>
<text x="312.9" y="156.1">GND</text>
<text x="292.8" y="163.8">+5V</text>
<text x="207.1" y="174.1">GND</text>
<text x="312.9" y="196.6">GND</text>
<text x="78.3" y="200.5">GND</text>
<text x="270.6" y="201.9">GND</text>
<text x="292.8" y="202.6">+12V</text>
<text x="50.1" y="230.2">GND</text>
<text x="140.1" y="228.7">GND</text>
<text x="351.5" y="238.3">GND</text>
<text x="49.1" y="244.6">+5V</text>
<text x="117.1" y="245.3">GND</text>
<text x="270.6" y="240.7">GND</text>
<text x="7.9" y="250.6">GND</text>
<text x="179.7" y="260.5">+5V</text>
<text x="197.3" y="260.5">+5V</text>
<text x="214.9" y="260.5">+5V</text>
<text x="226.5" y="272.9">GND</text>
</g>
<g font-size="3.9" fill="#00f">
<text x="104.8" y="30">SCL</text>
<text x="105.2" y="26.5">dht</text>
<text x="151.1" y="24.7">btn1</text>
<text x="104.8" y="33.6">TX0</text>
<text x="229" y="31.8">VIN</text>
<text x="10.7" y="40.6">val-POT</text>
<text x="11.9" y="37.1">valFoto</text>
<text x="104.8" y="40.6">SDA</text>
<text x="104.8" y="37.1">RX0</text>
<text x="17.1" y="47.6">btn2</text>
<text x="17.1" y="44.1">btn1</text>
<text x="104.7" y="47.5">echo</text>
<text x="151.1" y="44.1">btn2</text>
<text x="17.1" y="51.1">btn3</text>
<text x="104.8" y="51.1">trigger</text>
<text x="14.3" y="54.7">relay1</text>
<text x="14.3" y="58.2">relay2</text>
<text x="104.7" y="58.1">tx_gps</text>
<text x="104.8" y="54.8">rx_gps</text>
<text x="229.5" y="56.4">relay1</text>
<text x="14.3" y="61.7">relay3</text>
<text x="14.3" y="65.2">relay4</text>
<text x="104.8" y="61.8">S3</text>
<text x="104.8" y="65.2">S2</text>
<text x="151.1" y="63.5">btn3</text>
<text x="9.4" y="68.8">cerradura</text>
<text x="104.8" y="68.8">S1</text>
<text x="104.8" y="75.8">3v3</text>
<text x="155.3" y="75.8">val-POT</text>
<text x="15.4" y="81.1">VIN</text>
<text x="201.8" y="88.3">3v3</text>
<text x="229.5" y="97">relay2</text>
<text x="145.2" y="107.6">3v3</text>
<text x="212.4" y="107.5">SCL</text>
<text x="212.3" y="111.1">SDA</text>
<text x="229.5" y="137.5">relay3</text>
<text x="150.5" y="164">3v3</text>
<text x="87.1" y="178.1">3v3</text>
<text x="229.5" y="178">relay4</text>
<text x="87.1" y="181.7">rx_gps</text>
<text x="87.1" y="185.2">tx_gps</text>
<text x="190" y="192.6" transform="rotate(-90 190 192.6)">valFoto</text>
<text x="73.8" y="209.7" transform="rotate(-90 73.8 209.7)">TX0</text>
<text x="77.3" y="209.7" transform="rotate(-90 77.3 209.7)">RX0</text>
<text x="134.6" y="209.9">3v3</text>
<text x="135.4" y="213.4">dht</text>
<text x="224.6" y="217">cerradura</text>
<text x="38.2" y="234.5" transform="rotate(-90 38.2 234.5)">echo</text>
<text x="41.7" y="234.5" transform="rotate(-90 41.7 234.5)">trigger</text>
<text x="181.3" y="250.3" transform="rotate(-90 181.3 250.3)">S3</text>
<text x="198.9" y="250.3" transform="rotate(-90 198.9 250.3)">S2</text>
<text x="216.5" y="250.3" transform="rotate(-90 216.5 250.3)">S1</text>
<text x="116.9" y="254">3v3</text>
<text x="115.7" y="261.1">SCL</text>
<text x="115" y="264.6">SDA</text>
</g>
<g font-size="3.9" fill="#800">
<text x="250.5" y="260.8">TITLE:</text>
<text x="379.1" y="265.5">REV:</text>
<text x="287.4" y="275">Company:</text>
<text x="378.7" y="275.7">Sheet: 1/1</text>
<text x="287.4" y="282.7">Date:</text>
<text x="336.4" y="282.8">Drawn By: alexmartinizdominguez</text>
</g>
<g font-size="3.2" fill="#800">
<text x="41.6" y="6.7">1</text>
<text x="110.8" y="6.7">2</text>
<text x="179.9" y="6.7">3</text>
<text x="249.1" y="6.7">4</text>
<text x="318.2" y="6.7">5</text>
<text x="4.1" y="41.8">A</text>
<text x="405.9" y="41.8">A</text>
<text x="4.1" y="110.9">B</text>
<text x="405.9" y="110.9">B</text>
<text x="4.1" y="180.1">C</text>
<text x="405.9" y="180.1">C</text>
<text x="4.1" y="249.2">D</text>
<text x="405.9" y="249.2">D</text>
<text x="41.6" y="287.5">1</text>
<text x="110.8" y="287.5">2</text>
<text x="179.9" y="287.5">3</text>
<text x="249.1" y="287.5">4</text>
<text x="318.2" y="287.5">5</text>
</g>
<g font-size="3.2" fill="#000080">
<text x="47.8" y="17.5">ESP32-DEVKIT-V1-30PIN</text>
<text x="64.3" y="14">1</text>
<text x="179.8" y="13.8">U6</text>
<text x="387.9" y="29.4">970/03</text>
<text x="387.9" y="26.2">CN1</text>
<text x="179.8" y="33.2">U7</text>
<text x="336.5" y="38.7">D1</text>
<text x="285.4" y="47.4">U1</text>
<text x="179.8" y="52.6">U8</text>
<text x="267.8" y="52.4">110</text>
<text x="267.8" y="49.2">R6</text>
<text x="303" y="52.7">R1</text>
<text x="355.8" y="49.3">RLY1</text>
<text x="303" y="55.9">1k2</text>
<text x="320.7" y="59.8">T1</text>
<text x="258.9" y="63.4">LED1</text>
<text x="260.7" y="68.2">1k</text>
<text x="387.9" y="70">970/03</text>
<text x="387.9" y="66.8">CN2</text>
<text x="259.9" y="75.7">R15</text>
<text x="336.5" y="79.3">D2</text>
<text x="266" y="89.8">R7</text>
<text x="283.6" y="88">U2</text>
<text x="355.8" y="89.8">RLY2</text>
<text x="48.1" y="93.3">R18</text>
<text x="64.1" y="93.3">5K1</text>
<text x="177.8" y="95.1">POT-B10K</text>
<text x="177.8" y="91.8">POT1</text>
<text x="266" y="92.9">110</text>
<text x="301.3" y="93.3">R2</text>
<text x="48.1" y="98.6">R19</text>
<text x="64.1" y="98.6">5K1</text>
<text x="301.3" y="96.4">1k2</text>
<text x="318.9" y="100.4">T2</text>
<text x="258.9" y="103.9">LED2</text>
<text x="387.9" y="107.3">CN3</text>
<text x="260.7" y="108.8">1k</text>
<text x="387.9" y="110.6">970/03</text>
<text x="103.7" y="118">J5</text>
<text x="176.2" y="118.3">SSD1306_128X64</text>
<text x="176.2" y="115">LCD1</text>
<text x="259.9" y="116.3">R11</text>
<text x="336.5" y="119.8">D3</text>
<text x="55.4" y="123.3">U10</text>
<text x="103.7" y="121.1">VOLTAGE_5v</text>
<text x="55.4" y="126.5">USB-TYPE-C-009</text>
<text x="266" y="130.4">R8</text>
<text x="283.6" y="128.6">U3</text>
<text x="355.8" y="130.4">RLY3</text>
<text x="266" y="133.5">110</text>
<text x="301.3" y="137">1k2</text>
<text x="301.3" y="133.8">R3</text>
<text x="318.9" y="141">T3</text>
<text x="258.9" y="144.5">LED3</text>
<text x="260.7" y="149.4">1k</text>
<text x="387.9" y="147.9">CN4</text>
<text x="177.8" y="154.3">R16</text>
<text x="387.9" y="151.1">970/03</text>
<text x="44.1" y="161.7">NEO-6M.1</text>
<text x="44.1" y="158.5">U9</text>
<text x="174.3" y="156.8">fotoResist</text>
<text x="195.5" y="159.9">10K</text>
<text x="195.5" y="156.7">R17</text>
<text x="259.8" y="156.9">R12</text>
<text x="336.5" y="160.4">D4</text>
<text x="266" y="170.9">R9</text>
<text x="283.6" y="169.1">U4</text>
<text x="355.8" y="171">RLY4</text>
<text x="266" y="174.1">110</text>
<text x="301.3" y="177.6">1k2</text>
<text x="301.3" y="174.4">R4</text>
<text x="258.9" y="185.1">LED4</text>
<text x="318.9" y="181.5">T4</text>
<text x="260.7" y="189.9">1k</text>
<text x="380.7" y="190.2">J1</text>
<text x="259.8" y="197.4">R13</text>
<text x="380.7" y="193.5">Cerradura_12v</text>
<text x="180.8" y="202.7">2</text>
<text x="266" y="209.7">R10</text>
<text x="283.6" y="207.9">U5</text>
<text x="366.5" y="206.3">D5</text>
<text x="266" y="212.9">110</text>
<text x="301.3" y="213.2">R5</text>
<text x="301.3" y="216.4">10K</text>
<text x="149.5" y="225.6">DHT11-MODULEDHT11-MODULE-VERTICAL</text>
<text x="258.9" y="223.9">LED5</text>
<text x="338.7" y="227.1">TIP122TU</text>
<text x="338.7" y="223.9">Q1</text>
<text x="260.7" y="228.7">1k</text>
<text x="59.5" y="234.4">Connector_SERIAL</text>
<text x="70.6" y="238">J2</text>
<text x="154.9" y="239.3">i2c_conect2</text>
<text x="154.9" y="236.1">J4</text>
<text x="259.8" y="236.2">R14</text>
<text x="77.9" y="244.6">HDR-M-2.54_1x4</text>
<text x="99.3" y="241.4">J6</text>
<text x="48.3" y="262.3">U12</text>
<text x="31.8" y="273.2">HC-SR04</text>
<text x="157" y="280.4">J3</text>
<text x="181.3" y="280.3">H3</text>
<text x="199" y="280.3">H2</text>
<text x="216.6" y="280.3">H1</text>
<text x="153.5" y="282.1">i2c_conect1</text>
<text x="178.2" y="283.8">Servo3</text>
<text x="195.7" y="283.8">Servo2</text>
<text x="213.5" y="283.8">Servo1</text>
</g>
<g font-size="3.2" fill="#00f">
<text x="172.9" y="23.1">1</text>
<text x="188.5" y="23.1">2</text>
<text x="168.4" y="24.5">1</text>
<text x="193" y="24.5">2</text>
<text x="387.6" y="33.7">1</text>
<text x="391.1" y="35.4">1</text>
<text x="387.6" y="37.2">2</text>
<text x="387.6" y="40.7">3</text>
<text x="391.1" y="38.9">2</text>
<text x="168.4" y="43.9">1</text>
<text x="172.9" y="42.5">1</text>
<text x="188.5" y="42.5">2</text>
<text x="193" y="43.9">2</text>
<text x="391.1" y="42.5">3</text>
<text x="278.3" y="54.8">1</text>
<text x="278.3" y="58.3">2</text>
<text x="294.7" y="58.3">3</text>
<text x="294.7" y="54.8">4</text>
<text x="168.4" y="63.3">1</text>
<text x="172.9" y="61.9">1</text>
<text x="188.5" y="61.9">2</text>
<text x="193" y="63.3">2</text>
<text x="387.6" y="74.2">1</text>
<text x="387.6" y="77.8">2</text>
<text x="391.1" y="76">1</text>
<text x="387.6" y="81.3">3</text>
<text x="391.1" y="79.5">2</text>
<text x="391.1" y="83">3</text>
<text x="276.5" y="95.4">1</text>
<text x="293" y="95.4">4</text>
<text x="276.5" y="98.9">2</text>
<text x="293" y="98.9">3</text>
<text x="36.7" y="109.7" transform="rotate(-90 36.7 109.7)">A9</text>
<text x="40.2" y="109.7" transform="rotate(-90 40.2 109.7)">B5</text>
<text x="43.7" y="109.7" transform="rotate(-90 43.7 109.7)">A5</text>
<text x="47.3" y="109.7" transform="rotate(-90 47.3 109.7)">B9</text>
<text x="42" y="119.4" transform="rotate(-90 42 119.4)">CC2</text>
<text x="45.5" y="119.4" transform="rotate(-90 45.5 119.4)">CC1</text>
<text x="387.6" y="114.8">1</text>
<text x="387.6" y="118.3">2</text>
<text x="391.1" y="116.6">1</text>
<text x="38.5" y="121.8" transform="rotate(-90 38.5 121.8)">VBUS</text>
<text x="49" y="121.8" transform="rotate(-90 49 121.8)">VBUS</text>
<text x="387.6" y="121.8">3</text>
<text x="391.1" y="120.1">2</text>
<text x="391.1" y="123.6">3</text>
<text x="43.7" y="136.6" transform="rotate(-90 43.7 136.6)">7</text>
<text x="45.2" y="132.1" transform="rotate(-90 45.2 132.1)">EH</text>
<text x="276.5" y="136">1</text>
<text x="293" y="136">4</text>
<text x="276.5" y="139.5">2</text>
<text x="293" y="139.5">3</text>
<text x="387.6" y="155.4">1</text>
<text x="387.6" y="158.9">2</text>
<text x="391.1" y="157.1">1</text>
<text x="391.1" y="160.7">2</text>
<text x="387.6" y="162.4">3</text>
<text x="391.1" y="164.2">3</text>
<text x="61.5" y="177.9">VCC</text>
<text x="70.6" y="176.5">4</text>
<text x="276.5" y="176.5">1</text>
<text x="293" y="176.5">4</text>
<text x="63.7" y="181.5">RX</text>
<text x="64" y="185">TX</text>
<text x="70.6" y="183.6">2</text>
<text x="70.6" y="180.1">3</text>
<text x="276.5" y="180.1">2</text>
<text x="293" y="180.1">3</text>
<text x="60.8" y="188.5">GND</text>
<text x="70.6" y="187.1">1</text>
<text x="276.5" y="215.3">1</text>
<text x="293" y="215.3">4</text>
<text x="276.5" y="218.9">2</text>
<text x="293" y="218.9">3</text>
<text x="36.7" y="256.1" transform="rotate(-90 36.7 256.1)">3</text>
<text x="40.2" y="256.1" transform="rotate(-90 40.2 256.1)">2</text>
<text x="38.5" y="266.7" transform="rotate(-90 38.5 266.7)">ECHO</text>
<text x="42" y="265.5" transform="rotate(-90 42 265.5)">TRIG</text>
</g>
<g font-size="3.2">
<text x="350.7" y="28.7" transform="rotate(-90 350.7 28.7)">4</text>
<text x="361.2" y="28.7" transform="rotate(-90 361.2 28.7)">5</text>
<text x="368.3" y="28.7" transform="rotate(-90 368.3 28.7)">3</text>
<text x="350.7" y="48.4" transform="rotate(-90 350.7 48.4)">1</text>
<text x="368.3" y="48.4" transform="rotate(-90 368.3 48.4)">2</text>
<text x="350.7" y="69.3" transform="rotate(-90 350.7 69.3)">4</text>
<text x="361.2" y="69.3" transform="rotate(-90 361.2 69.3)">5</text>
<text x="368.3" y="69.3" transform="rotate(-90 368.3 69.3)">3</text>
<text x="350.7" y="88.9" transform="rotate(-90 350.7 88.9)">1</text>
<text x="368.3" y="88.9" transform="rotate(-90 368.3 88.9)">2</text>
<text x="33.2" y="109.7" transform="rotate(-90 33.2 109.7)">A12</text>
<text x="50.8" y="109.7" transform="rotate(-90 50.8 109.7)">B12</text>
<text x="350.7" y="109.9" transform="rotate(-90 350.7 109.9)">4</text>
<text x="361.2" y="109.9" transform="rotate(-90 361.2 109.9)">5</text>
<text x="368.3" y="109.9" transform="rotate(-90 368.3 109.9)">3</text>
<text x="34.9" y="120.2" transform="rotate(-90 34.9 120.2)">GND</text>
<text x="52.6" y="120.2" transform="rotate(-90 52.6 120.2)">GND</text>
<text x="104.8" y="126.8">1</text>
<text x="104.8" y="130.3">2</text>
<text x="350.7" y="129.5" transform="rotate(-90 350.7 129.5)">1</text>
<text x="368.3" y="129.5" transform="rotate(-90 368.3 129.5)">2</text>
<text x="350.7" y="150.4" transform="rotate(-90 350.7 150.4)">4</text>
<text x="361.2" y="150.4" transform="rotate(-90 361.2 150.4)">5</text>
<text x="368.3" y="150.4" transform="rotate(-90 368.3 150.4)">3</text>
<text x="350.7" y="170.1" transform="rotate(-90 350.7 170.1)">1</text>
<text x="368.3" y="170.1" transform="rotate(-90 368.3 170.1)">2</text>
<text x="381.7" y="199.1">1</text>
<text x="381.7" y="202.6">2</text>
<text x="69.8" y="228.3" transform="rotate(-90 69.8 228.3)">3</text>
<text x="73.4" y="228.3" transform="rotate(-90 73.4 228.3)">2</text>
<text x="76.9" y="228.3" transform="rotate(-90 76.9 228.3)">1</text>
<text x="156.5" y="244.6">1</text>
<text x="99" y="249.9">1</text>
<text x="156.5" y="248.8">2</text>
<text x="33.2" y="256.1" transform="rotate(-90 33.2 256.1)">4</text>
<text x="99" y="254.1">2</text>
<text x="99" y="257.7">3</text>
<text x="156.5" y="252.4">3</text>
<text x="156.5" y="255.9">4</text>
<text x="99" y="261.2">4</text>
<text x="34.9" y="264.8" transform="rotate(-90 34.9 264.8)">GND</text>
<text x="156.5" y="264">1</text>
<text x="156.5" y="268.3">2</text>
<text x="156.5" y="271.8">3</text>
<text x="156.5" y="275.3">4</text>
<text x="181" y="274.2" transform="rotate(-90 181 274.2)">3</text>
<text x="184.5" y="274.2" transform="rotate(-90 184.5 274.2)">2</text>
<text x="188" y="274.2" transform="rotate(-90 188 274.2)">1</text>
<text x="198.6" y="274.2" transform="rotate(-90 198.6 274.2)">3</text>
<text x="202.1" y="274.2" transform="rotate(-90 202.1 274.2)">2</text>
<text x="205.7" y="274.2" transform="rotate(-90 205.7 274.2)">1</text>
<text x="216.3" y="274.2" transform="rotate(-90 216.3 274.2)">3</text>
<text x="219.8" y="274.2" transform="rotate(-90 219.8 274.2)">2</text>
<text x="223.3" y="274.2" transform="rotate(-90 223.3 274.2)">1</text>
</g>
<g font-size="3.2" fill="#f00">
<text x="43.7" y="256.1" transform="rotate(-90 43.7 256.1)">1</text>
<text x="45.5" y="264.2" transform="rotate(-90 45.5 264.2)">VCC</text>
</g>
<g font-size="2.1" fill="#a54b4b">
<text x="37.2" y="24.5">EN</text>
<text x="37.4" y="28">VP</text>
<text x="47.8" y="29.8">VP</text>
<text x="47.8" y="26.2">EN</text>
<text x="79.1" y="29.8">D22</text>
<text x="79.1" y="26.2">D23</text>
<text x="91" y="28">D22</text>
<text x="91" y="24.5">D23</text>
<text x="35.8" y="35.1">D34</text>
<text x="37.1" y="31.5">VN</text>
<text x="47.8" y="33.3">VN</text>
<text x="79.3" y="33.3">TX0</text>
<text x="91" y="35.1">RX0</text>
<text x="91" y="31.5">TX0</text>
<text x="35.8" y="38.6">D35</text>
<text x="47.8" y="40.3">D35</text>
<text x="47.8" y="36.8">D34</text>
<text x="79.1" y="40.3">D21</text>
<text x="79.1" y="36.8">RX0</text>
<text x="91" y="38.6">D21</text>
<text x="35.8" y="45.7">D33</text>
<text x="35.8" y="42.1">D32</text>
<text x="47.8" y="47.4">D33</text>
<text x="47.8" y="43.9">D32</text>
<text x="79.1" y="47.4">D18</text>
<text x="79.1" y="43.9">D19</text>
<text x="91" y="45.7">D18</text>
<text x="91" y="42.1">D19</text>
<text x="35.8" y="52.7">D26</text>
<text x="35.8" y="49.2">D25</text>
<text x="47.8" y="50.9">D25</text>
<text x="80.4" y="50.9">D5</text>
<text x="91" y="52.7">TX2</text>
<text x="91" y="49.2">D5</text>
<text x="35.8" y="59.8">D14</text>
<text x="35.8" y="56.2">D27</text>
<text x="47.8" y="58">D27</text>
<text x="47.8" y="54.5">D26</text>
<text x="79.1" y="58">RX2</text>
<text x="79.3" y="54.5">TX2</text>
<text x="91" y="59.8">D4</text>
<text x="91" y="56.2">RX2</text>
<text x="35.8" y="63.3">D12</text>
<text x="47.8" y="65">D12</text>
<text x="47.8" y="61.5">D14</text>
<text x="80.4" y="65">D2</text>
<text x="80.4" y="61.5">D4</text>
<text x="91" y="63.3">D2</text>
<text x="34" y="70.4">GND2</text>
<text x="35.8" y="66.8">D13</text>
<text x="47.8" y="68.6">D13</text>
<text x="79.1" y="68.6">D15</text>
<text x="91" y="70.4">GND</text>
<text x="91" y="66.8">D15</text>
<text x="36.2" y="73.9">VIN</text>
<text x="47.8" y="75.6">VIN</text>
<text x="47.8" y="72.1">GND2</text>
<text x="78.5" y="72.1">GND</text>
<text x="79.3" y="75.6">3V3</text>
<text x="91" y="73.9">3V3</text>
<text x="154.8" y="207.9">1</text>
<text x="160.9" y="209.3">VCC</text>
<text x="154.8" y="211.5">2</text>
<text x="154.8" y="215">3</text>
<text x="160.9" y="212.8">OUT</text>
<text x="160.9" y="216.4">GND</text>
</g>
<g font-size="1.8" fill="#fff">
<text x="170.7" y="124">GND</text>
<text x="177" y="124">VCC SCL SDA</text>
</g>
</svg>
